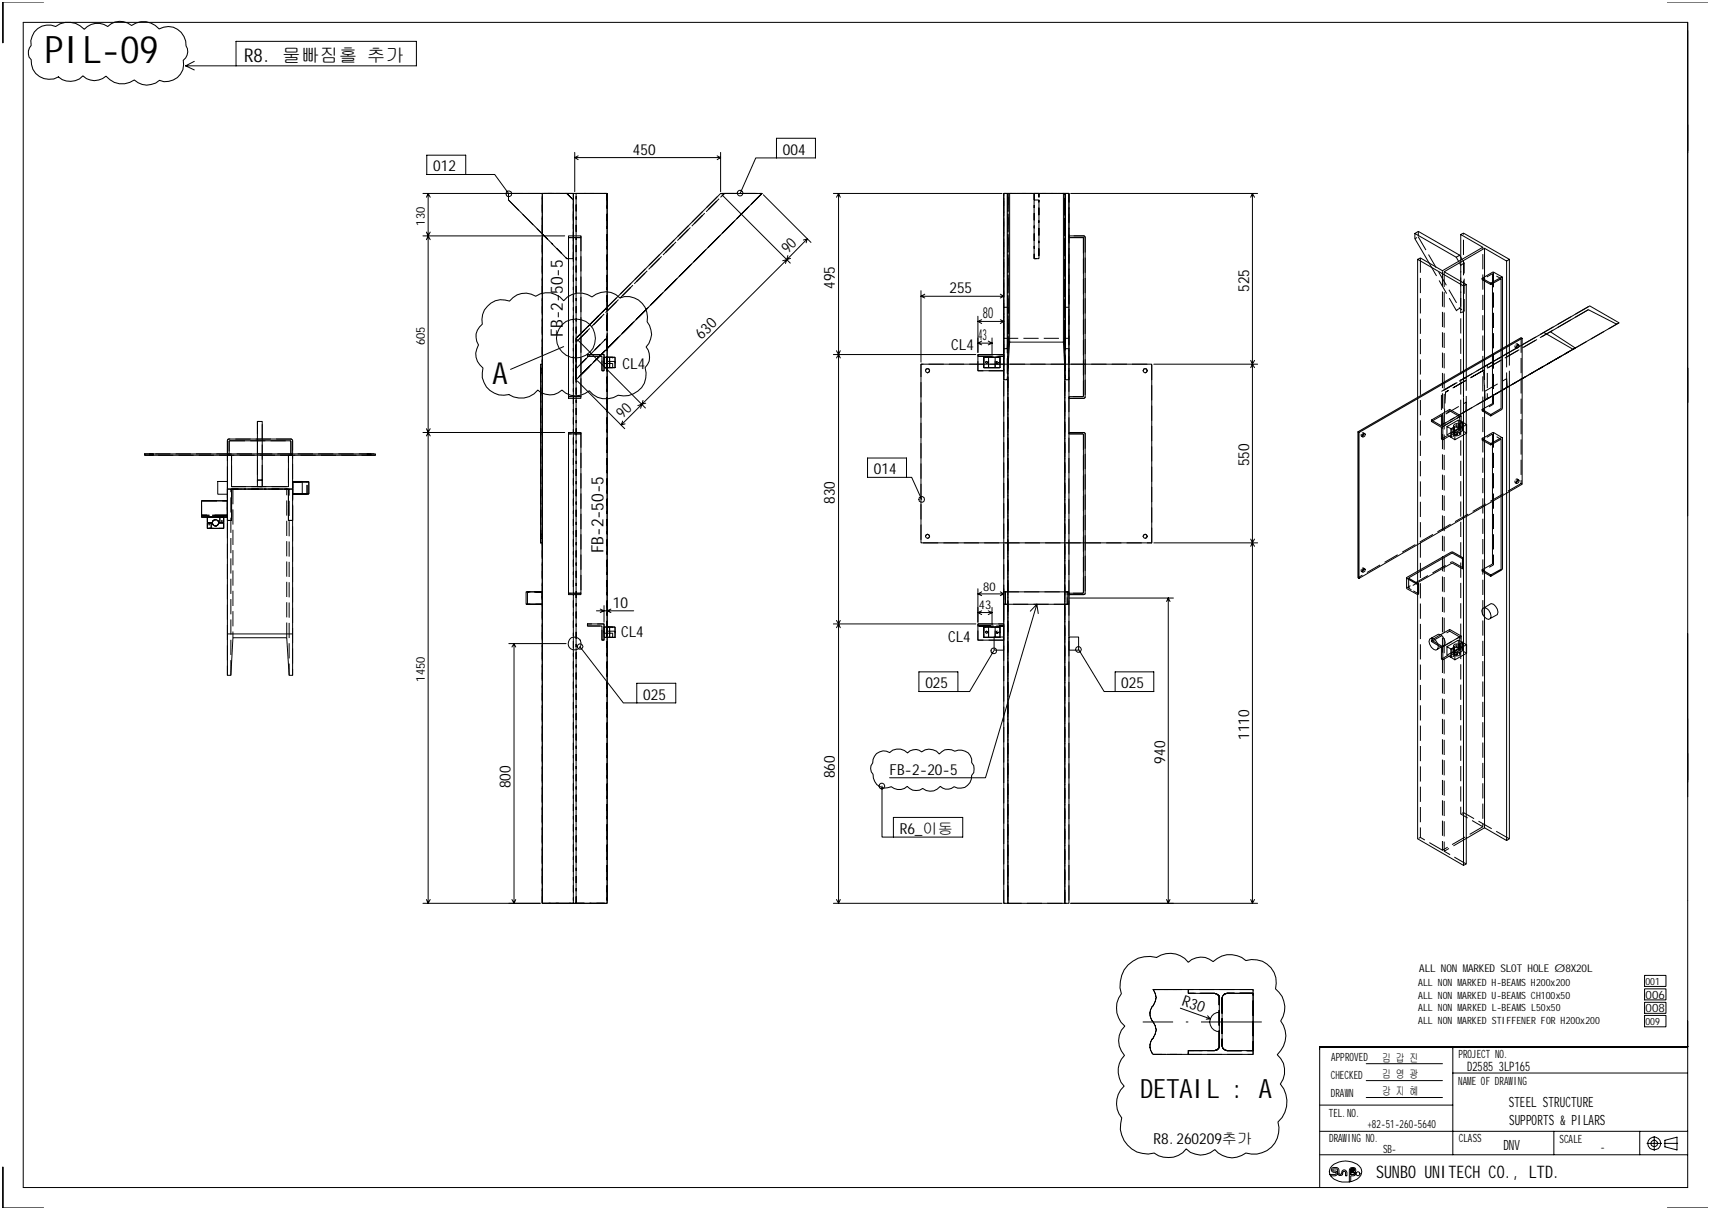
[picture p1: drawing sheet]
<svg xmlns="http://www.w3.org/2000/svg" width="420mm" height="297mm" viewBox="0 0 420 297" stroke-linecap="round" stroke-linejoin="round" font-family="sans-serif">
<g fill="none" stroke="#000" stroke-width=".25">
<path d="M.6 .5h10.1M.7 .5v10M8.4 7.9a4.3 4.3 0 0 1 5.3-1.4 5.3 5.3 0 0 1 7 .7 4.3 4.3 0 0 1 5.7-.7 4.3 4.3 0 0 1 5.9-.2 4.9 4.9 0 0 1 6.8 .8 4.4 4.4 0 0 1 6.6 4.2 2.61 2.61 0 0 1-.7 3.5 4.3 4.3 0 0 1-5.9 4.9 4.5 4.5 0 0 1-6.1-.1 5.1 5.1 0 0 1-7-.9 4.1 4.1 0 0 1-5.6-.1 4.3 4.3 0 0 1-6.1 .3 4.4 4.4 0 0 1-6.6-4.3 2.48 2.48 0 0 1 0-3.4l-.1-1.2zM45.6 16.2h56.6v-6.1h-44.3v6.1M45.6 16.2l2.1 1M47.7 15.1l-2.1 1.1M409.3 .5h10M414.3 5.5h-408.6v286h408.6v-115.1M414.3 5.5v121.2M414.3 5.5v190.1M414.3 7.5v30M104.8 38.1h9.5v4.7h-9.5z"/>
<path d="M141.1 37.4v9.7M141.1 38.7l.8 .5M141.1 38.7h35.8M141.9 38.3l-.8 .4M176.1 38.3l.8 .4M176.9 37.4v9.7M176.9 38.7l-.8 .5M190.6 33.9h9.6v4.9h-9.6zM190.6 38.8h-5.1l-3.8 8.6M103.8 57.9h34.8M103.8 47.5h28.8M104.7 57l.4 .9"/>
<path d="M105.1 47.5l-.4 .9M105.1 47.5l.5 .9M105.1 47.5v174.2M105.1 57.9l-.4 .9M105.1 57.9l.5 .9M105.6 57l-.5 .9M114.3 42.8h7.1l3.5 4.8M133.1 47.5h15.9v27.9l27.9-27.9h10.2l-38.1 38.1v136.1h-15.9zM133.1 47.5h-8.3v1.6l8.3 8.3M139.6 57.9h3v.4h-3zM139.6 58.3v39.1M142.6 58.3v39.1"/>
<path d="M177.2 47.8l16.8 16.8M187.4 47.8l11.7 11.7M198.2 58.7l-1 .2M198.2 58.7l-.3 .9M198.2 58.7l-5 5M204.6 47.5h41.4M205.9 47.5v174.2M205.9 47.5l-.6 .9M205.9 47.5l.4 .9M247.3 47.5h.6M261.1 47.5h-13.2v36.5l-.5 6.5M261.6 47.5h.8v38.1"/>
<path d="M262.4 57.9h3.7l.3 .3v39.2l-.3 .4h-3.7v-.4l3.6-.1v-39h-3.6zM262.8 47.5h45.9M307.5 47.5v174.2M307.5 47.5l-.5 .9M307.5 47.5l.5 .9M347.3 57.3l10.2 5.9 .6 1M358.6 57.6l5.4 3.1-9.9 5.8-5.4-3.2-.7 .4M119.7 75.2a4.7 4.7 0 0 1 5.4-1.3 4.8 4.8 0 0 1 6.4-1.2 5 5 0 0 1 6.9 1.1 5.1 5.1 0 0 1 6.9-.9 4.9 4.9 0 0 1 6.9 .2 5 5 0 0 1 6.7 5.9 4.5 4.5 0 0 1-.3 6.2 3.8 3.8 0 0 1-.2 5 5.3 5.3 0 0 1-6.6 6.8 5.3 5.3 0 0 1-7.2-1.1 4.8 4.8 0 0 1-6.6-.2 4.3 4.3 0 0 1-6 0 5.3 5.3 0 0 1-7.1 1.1 5.2 5.2 0 0 1-6.3-6.5 4.2 4.2 0 0 1-1.1-5.6 3.6 3.6 0 0 1 .9-5.1 4.8 4.8 0 0 1 1.3-4.4zM193.2 63.7l-1.1 .3M193.2 63.7l-.4 1M193.2 63.7l-35.6 35.5M193.4 62.7l-.2 1"/>
<path d="M194.1 63.4l-.9 .3M226.1 72.7l.9 .4M226.1 72.7h20.3M226.1 71.4v17.5M227 72.2l-.9 .5M240.1 78.9l.9 .5M240.1 78.9h6.3M240.1 77.6v8.9M241 78.5l-.9 .4M245.6 78.5l.8 .4M245.6 72.2l.8 .5M246.4 71.4v1.2"/>
<path d="M246.4 77.6v8.9M246.4 78.9l-.8 .5M246.4 72.7l-.8 .4M357.5 63.2l.8-.6-10.1-5.8-.9 .5v1.3l3.5 5.9M358.3 62.6l.6 1.1M358.6 63.2v-5.6l.7-.4 11.2 6.5v22.7M359.9 69.8l-.6 .4M363.8 68.3v.4l2.2 1.1M364.4 60.9l5.5 3.2v22.8M366 69.5v.3l2.5-1.4v31.8l-2.5 1.6-2.2-1.3 2.6-1.5v-29.4M368.8 68l-2.8 1.5-2.2-1.2 2.7-1.5 2.3 1.3v32.1l-.2 .4-2.6 1.5M370.5 63.7l-.6 .4"/>
<path d="M396.9 79.6l.6-.4-7.2-4.1-11.3 6.5M132.7 89.4h.4v43.9h-.4zM138.4 85.1l-13.1 5.6M139.6 97.4h3v.4h-3zM141.8 83.4l16.6 16.8M141.8 93.5l11.6 11.7M144.2 87h4.1v4h-.5v-3.5h-3.6zM148.3 87.7h1.3v2.5h-1.3zM149.6 87.7h1.4v2.5h-1.4zM157.6 99.2l-1 .4M157.6 99.2l-.3 1M157.6 99.2l-5.1 5.1"/>
<path d="M157.9 98.3l-.3 .9M158.5 99l-.9 .2M204.6 87h35M205.3 86.1l.6 .9M205.9 87l-.6 .9M205.9 87l.4 .9M206.3 86.1l-.4 .9M226.1 89.4h56.6v43.9h-56.6zM227.4 90.6h.6l.2 .4-.2 .3-.3 .2-.3-.2-.2-.3zM240.1 87h6.3v4h-6.3zM240.1 84.2l.9 .5M240.1 84.2h3.4"/>
<path d="M241 83.7l-.9 .5M241.5 87.7h4v2.5h-4zM242.6 83.7l.9 .5M243.5 83v4.2M243.5 84.2l-.9 .5M246.4 85.6v-38.1h.9v38.1M247.4 82.9v138.8h-1v-136.1h.9zM247.9 84h13.2l.3 6.5M261.1 84v-36.5h.5v38.1M261.4 82.9l.2 2.7h.8v136.1h-1zM280.8 90.6h.7l.1 .4-.1 .3-.4 .2-.3-.2-.2-.3zM283.2 89.4h25.5"/>
<path d="M307 88.5l.5 .9M307.5 89.4l-.5 .8M307.5 89.4l.5 .8M308 88.5l-.5 .9M364.4 90v-29.1l-9.9 5.8 5.4 3.1v22.8M364.4 98.3v104.9l-4.5 2.6M370.5 94.7v111.2l-.6 .4v-111.1M372.6 84.6l-.4 .6M372.6 84.6h.2a.64 .64 0 0 1-.5 .9l-.2-.3zM373.7 83v35.9l-40.1 23.1v-35.8M386.2 85.8l-7.2-4.2-19.7 11.4v-22.8l-11.3-6.5v142.2l11.3 6.5M386.7 85.4l10.2-5.8-7-3.6-9.3 5.4 6.1 4-27.4 15.9v111.1l.6-.3v-111.2"/>
<path d="M35.5 111.4h56.6v.3h-56.6zM53.5 118.2h2.3v3.1h-2.3zM55.8 111.7h1v7.8h14v-7.8h1v16.1h-1v-7.8h-14v7.8h-1zM55.9 107.9l15.6-.1 .3 .3v3.6h-.4v-3.3l-.2-.2h-14.8l-.1 .1v3.4h-.5zM63.2 117.8v-14.3h1.2v14.3h-1.2v1.7M64.4 117.8v1.7M71.8 118.2h2.4v3.1h-2.4zM71.8 118.3h4v2.9h-4zM103.8 106.2h34.8M104.7 105.2l.4 1M105.1 106.2l-.4 .8M105.1 106.2l.5 .8"/>
<path d="M105.6 105.2l-.5 1M139.6 106.2h3v.3h-3zM139.6 106.5v39.1M142.6 106.5v39.1M152.9 103.4l-.4 .9M153.4 104l-.9 .3M213 112.4h9.5v4.8h-9.5zM222.5 117.2h1.3l2.5 5.4M262.4 106.2h3.7l.3 .2v39.3l-.3 .3h-3.7v-.4l3.6-.1v-38.9l-3.6-.1zM333.4 106l40-23.1 .3 .1-40.1 23.2-.2-.2v35.8l.2 .2M334.7 106.4h.4v.6l-.6 .3v-.6zM334.8 106.4l-.1 .4-.3 .3"/>
<path d="M354.2 104.7l4.5-2.6-2.8-1.6-4.5 2.6 2.8 1.6v3.2M355.2 104.7v2.1l1 .5v-2.1l-1-.5 2.8-1.6 1 .5-.8 .5 .8-.5 1 .6-2.8 1.6-1-.5M357.1 104.8l-.9 .5v2l1 .6v-2.1M357.1 104.1l.5-.1 .6 .1v.7v-.7l.2 .4a.97 .97 0 0 1-1.6 0zM357.1 104.8l-.9 .4M357.6 106.5h.2l-.1 .3-.2-.1zM358.7 102.1v3.3l-4.5 2.5-.3-.1v-2.9l-2.5-1.4v-.4M359 103.6v.1M360 104.2v2.1l-2.8 1.6M363.8 100.5v.3l2.2 1.3v-.3M363.8 107.7v.3l2.2 1.2M366 108.9v.3l2.5-1.3v31.8l-2.5 1.4-2.2-1.2 2.6-1.5v-29.4"/>
<path d="M368.8 107.4l-2.8 1.5-2.2-1.2 2.7-1.5 2.3 1.3v32.1l-.2 .3-2.6 1.6M372.6 117.8l-.4 .7M372.6 117.8h.2a.64 .64 0 0 1-.5 .9l-.2-.3zM49.5 122.9h6.3v4h-6.3zM50.9 128.3h1.2l.2 .5 .4 .3h.4l.4-.3 .2-.5h1.2v1.4h-4zM50.9 126.9h4v1.4h-1.2l-.2-.5-.4-.2-.8 .2-.2 .5h-1.2zM55.8 127.8v38h.9l.5-9.3h13.2l.6 9.3h.8v-10.2h-16M71.8 127.8v27.8M283.2 133.3h25.5M307 132.3l.5 1M307.5 133.3l-.5 .8M307.5 133.3l.5 .8"/>
<path d="M308 132.3l-.5 1M334.7 139.6h.4v.6l-.6 .3v-.6zM334.8 139.6l-.1 .4-.3 .3M359 137.1l-2.5-1.4-10.6 6.1v.2l2.4 1.3v2.5l-.3 .2M359 139.6l-2.6-1.3-8.5 4.8M359.3 137l-.3 .1v2.5l.3-.2v-2.4l-2.8-1.5-11.2 6.4M363.8 139.9v.3l2.2 1.3v-.4M124.9 158h14.1M126.2 158l-.5 .8M126.2 158l.4 .8M126.2 158v63.7M129.1 145.3h4v3h-4z"/>
<path d="M139.6 145.6h3v.4h-3zM142.4 158.7l10.6 13.8h3.3M144.2 153.2h4.1v3.9h-.5v-3.4h-3.6zM146.4 149.9h9.2M147.4 149.5l.9 .4-.9 .5M148.3 148.7v4M148.3 153.9h1.3v2.6h-1.3zM149 148.7v1M149.6 153.9h1.4v2.6h-1.4zM150 149.5l-1 .4 1 .5M204.6 153.2h35M205.3 152.3l.6 .9"/>
<path d="M205.9 153.2l-.6 .9M205.9 153.2l.4 .9M206.3 152.3l-.4 .9M240.1 153.2h6.3v3.9h-6.3zM240.1 144.5v8.2M240.1 145.8l.9 .4M240.1 145.8h6.3M240.1 150.4l.9 .5M240.1 150.4h3.4M241 145.3l-.9 .5M241 149.9l-.9 .5M241.5 153.9h4v2.6h-4z"/>
<path d="M242.6 149.9l.9 .5M243.5 149.1v4.3M243.5 150.4l-.9 .5M244 159.8l-6 9.9h-2.8M244 156.4h2.4v3.2h-2.4zM245.6 145.3l.8 .5M246.4 144.5v8.2M246.4 145.8l-.8 .4M246.4 145.3h.4v3h-.4zM246.8 148.3h15.2M246.8 145.3h15.2M254.5 148.3l-12.6 42.6h-23.5"/>
<path d="M254.5 148.3l-1.6 1.7M254.5 148.3l.4 2.3M262 145.3h.4v3h-.4zM262.4 156.4h2.4v3.2h-2.4zM262.5 146.8h25.6M264.8 159.4l6.2 10.3h2.8M286.8 146.8l-.4 .8M286.8 146.8l.4 .8M286.8 146.8v74.9M348.3 143.3l-.3 .2-2.7-1.6 .1 2.6 2.6 1.5v-2.5M351 156.9l.4-.3a2.14 2.14 0 0 1 1.5 2.7l-.4 .3a2.14 2.14 0 0 1-1.5-2.7zM351.4 156.6l1.7-.9a1.98 1.98 0 0 1 1.5 2.6l-1.7 1"/>
<path d="M354.2 158.7l4.5-2.6-2.8-1.6-4.5 2.6 2.8 1.6v3.3M355.2 158.7v2.2l1 .5v-2.1l-1-.6 2.8-1.6 1 .5-.8 .5 .8-.4 1 .5-2.8 1.6-1-.5 .9-.5M357.1 158.8l-.9 .5v2.1l1 .6v-2.2M357.1 158.1h1.1v.7v-.7l.2 .4-.2 .3-.6 .2-.5-.2-.3-.3zM358.7 156.1v3.3l-4.5 2.6-.3-.2v-2.9l-2.5-1.4v-.4M359 157.6v.1M360 158.2v2.1l-2.8 1.7M363.9 149.4l.5-.2a1.98 1.98 0 0 1 1.5 2.6l-.4 .3a2.11 2.11 0 0 1-1.6-2.7zM364.4 149.2l1.6-1a2.14 2.14 0 0 1 1.6 2.7l-1.7 .9M414.3 155.5v36.4M156.3 167.7h9.6v4.8h-9.6zM225.6 164.9h9.6v4.8h-9.6z"/>
<path d="M273.8 164.9h9.4v4.8h-9.4zM357.7 160.4l.1 .1-.2 .4zM215.2 185a2.65 2.65 0 0 1 3.2-.3 3.1 3.1 0 0 1 4.4 .1 2.56 2.56 0 0 1 3.5-.2 3 3 0 0 1 4.3 .5 2.75 2.75 0 0 1 3.8-.7 2.89 2.89 0 0 1 4.1 2.8 2.37 2.37 0 0 1 0 3.1 2.92 2.92 0 0 1-4.3 2.8 2.53 2.53 0 0 1-3.4-.1 2.99 2.99 0 0 1-4.3 .5 2.86 2.86 0 0 1-3.8-.5 2.88 2.88 0 0 1-3.9 .1 3.1 3.1 0 0 1-4.5-3 2.05 2.05 0 0 1-.1-2.8l.1-.9zM216.5 192.9v12.6h2.8M219.3 200.6h17v4.9h-17zM364.4 203.2l5.5 3.1M103.8 221.7h28.8M104.7 220.8l.4 .9M105.6 220.8l-.5 .9M125.7 220.8l.5 .9M126.6 220.8l-.4 .9M204.6 221.7h41.4"/>
<path d="M205.3 220.8l.6 .9M206.3 220.8l-.4 .9M247.4 221.7h14M262.8 221.7h45.9M276.9 236.9a7 7 0 0 1 7-1.9 5.7 5.7 0 0 1 7.8 1.2 4.5 4.5 0 0 1 6.1-.2 5.8 5.8 0 0 1 8-.2 5.7 5.7 0 0 1 7.3 6.9 5.9 5.9 0 0 1 1.3 7.9 6 6 0 0 1-.8 8.3 5.3 5.3 0 0 1 .7 7.2 6.7 6.7 0 0 1-.6 9.3 6.2 6.2 0 0 1-7.9 7.6 5.4 5.4 0 0 1-7.6-.8 5 5 0 0 1-7-.2 5.6 5.6 0 0 1-7.9 1 6.7 6.7 0 0 1-7.9-8.6 5.7 5.7 0 0 1 .6-7.8 5.5 5.5 0 0 1 0-7.5 5.1 5.1 0 0 1 .1-7.2 5.7 5.7 0 0 1-.8-8 7.3 7.3 0 0 1 1.6-7zM286.4 220.8l.4 .9M287.2 220.8l-.4 .9M307 220.8l.5 .9M308 220.8l-.5 .9M403.7 239.4h5.3v2.7h-5.3zM289.8 247.5l7.3 2.6M291.7 242.9h-8.6a2.98 2.98 0 0 1-.3 4.2 3.1 3.1 0 0 0 .4 4 2.92 2.92 0 0 1-.4 4 3 3 0 0 0 .3 3.7h8.6"/>
<path d="M291.7 242.9h15.9v.9h-6.4l-.6 .2-.4 .4-.2 .6v11.7l.2 .6 .4 .4 .6 .2h6.4v.9h-15.9v-.9h6.4l.6-.2 .5-.4 .1-.6-.1-12.3-.5-.4-.6-.2h-6.4zM296.4 249.3l.7 .8M297.1 250.1l-1 .1M299.3 248.5a2.37 2.37 0 0 0-2.3 2.4 2.37 2.37 0 0 0 2.3 2.3M307.6 243.8v14.1M356.6 257v26.5M403.7 242.7h5.3v2.7h-5.3zM403.7 246h5.3v2.7h-5.3zM403.7 249.2h5.3v2.8h-5.3zM414.3 257h-90.3v34.5M324 277.7h90.3M324 271.3h32.6"/>
<path d="M335.4 269.4h18.7M335.4 261.1h18.7M335.4 265.3h18.7M356.6 263.4h57.7M381.5 277.7v5.8M402.5 277.7v5.8M406.1 279v3.4M408.7 279.9l3-.8v3.2l-3-.8zM.6 296.5h10.1M.7 286.5v10M324 283.5h90.3M326.4 288.3h1.4l.2-.2v-.2a.96 .96 0 0 1-1.2-.9l.2-.3a1.32 1.32 0 0 1 1.6 .2l.2 1.3h.4l.3-.8 .3-.2h.3l.6 .6v.8h-.4v-.8l-.3-.3-.3 .1-.1 .8-.8 .1a1.59 1.59 0 0 1-.5-1.5l-.9-.1-.2 .1v.3l.9 .2 .3 .7-.6 .4h-1.1"/>
<path d="M327 286.2a5.1 5.1 0 0 1 7 .5 2.13 2.13 0 0 1-1.5 3 5 5 0 0 1-5.9-1.2 1.86 1.86 0 0 1 .4-2.3zM331.6 290.1v-1.5h.7a.65 .65 0 0 0 .4-1 .75 .75 0 0 0-.5-1 .75 .75 0 0 0-1 .7v2.8M331.6 287.8l.9 .1v.2l-.9 .2zM331.7 287h.8v.3l-.9 .1zM404.3 280.7h3.6M408.5 280.7h3.4M409.3 296.5h10"/>
<circle cx="124.9" cy="47.6" r=".7"/>
<circle cx="181.7" cy="47.4" r=".71"/>
<circle cx="141.4" cy="83" r="4.8"/>
<circle cx="242.2" cy="89" r=".25"/>
<circle cx="226.3" cy="122.6" r=".71"/>
<circle cx="227.7" cy="131.6" r=".5"/>
<circle cx="281.1" cy="131.6" r=".5"/>
<circle cx="141.1" cy="158" r="1.6"/>
<circle cx="142.4" cy="158.7" r=".69"/>
<circle cx="242.2" cy="155.2" r=".25"/>
<circle cx="244" cy="159.8" r=".71"/>
<circle cx="264.7" cy="159.4" r=".71"/>
<circle cx="216.5" cy="193" r=".71"/>
<circle cx="333.4" cy="288.1" r=".5"/>
<circle cx="406.1" cy="280.7" r="1.6"/>
<circle cx="406.1" cy="280.7" r=".84"/>
</g>
<path d="M358 157.1v2.1l-2.8 1.7" fill="none" stroke="#000" stroke-width=".25" stroke-dasharray="2.9 1" stroke-linecap="butt"/>
<path d="M358.3 75.7l1.1 .7M241.5 87.7h1.2M64.4 119.5h-1.2M358 105.1l1 .6M241.5 153.9h1.2M358 159.2l1 .6" fill="none" stroke="#000" stroke-width=".25" stroke-dasharray=".7 .3" stroke-linecap="butt"/>
<path d="M357.1 106.8l-.9 .5M357.1 160.9l-.9 .5" fill="none" stroke="#000" stroke-width=".25" stroke-dasharray=".5 .2" stroke-linecap="butt"/>
<path d="M356.8 106.6l.3-.4 .5-.1 .6 .1v-1.4M359 103.7v2l-.8 .5M228.2 131.6l-.5-.5-.5 .5 .5 .6 .5-.6M281.6 131.6l-.5-.5-.5 .5 .5 .6 .5-.6M359 157.7v2.1l-.8 .5M356.8 160.6l.3-.3 .5-.2 .6 .2v-1.5" fill="none" stroke="#000" stroke-width=".25" stroke-dasharray="1.6 .6" stroke-linecap="butt"/>
<path d="M358.7 104.7v.4h-.3l-1-.5h.2l.1-.4 1 .5h-.2l-.1 .4M358.7 158.7v.4l-.3 .1-1-.5h.2l.1-.5 1 .5-.3 .2v.3" fill="none" stroke="#000" stroke-width=".25" stroke-dasharray="2.3 .8" stroke-linecap="butt"/>
<g fill="none" stroke="#000" stroke-width=".25" stroke-dasharray=".3 .1" stroke-linecap="butt">
<path d="M266.1 57.9l.3 .3M148.3 89.2v-.5M149.6 88.7v.5M149.6 89.2v-.5M151 88.7v.5M266.4 97.4l-.3 .4M372.6 84.6l-.1-.2 .3 .2M56.2 107.8l-.4 .3M71.8 108.1l-.3-.3M266.1 106.2l.3 .2M334.8 106.4l-.1-.2 .4 .2M357.4 104.6v-.3l.3-.1"/>
<path d="M372.6 117.8l-.1-.2 .3 .2M51.3 128.3h.5M51.8 129.7h-.5M54 126.9h.5M54.5 128.3h-.5M334.8 139.6l-.1-.2 .4 .2M148.3 155.4v-.5M149.6 154.9v.5M149.6 155.4v-.5M151 154.9v.5M266.4 145.7l-.3 .3M355.9 154.9v-.4"/>
<path d="M357.4 158.7v-.3l.3-.2"/>
</g>
<path d="M357.1 104.8v2l-.3-.2v-2.1M357.1 158.8v2.1l-.3-.3v-2.1" fill="none" stroke="#000" stroke-width=".25" stroke-dasharray="2.5 .8" stroke-linecap="butt"/>
<path d="M359 105.7v-2.1M360 106.3l-1-.6-.8 .5M360 160.3l-1-.5-.8 .5" fill="none" stroke="#000" stroke-width=".25" stroke-dasharray="1.2 .4" stroke-linecap="butt"/>
<path d="M359 159.8v-2.1" fill="none" stroke="#000" stroke-width=".25" stroke-dasharray="1.1 .3" stroke-linecap="butt"/>
<path d="M356.6 106.2h.2v-.4l.9 .6M357.6 106.8l-1-.6v-.2l.2-.2M356.6 160.3l.2-.1v-.4l.9 .6M357.6 160.9l-1-.6v-.3l.2-.2" fill="none" stroke="#000" stroke-width=".25" stroke-dasharray=".9 .3" stroke-linecap="butt"/>
<path d="M358.4 106.6l-.8 .4-.5-.2v-2M358.4 160.6l-.2 .3h-1.1v-2.1" fill="none" stroke="#000" stroke-width=".25" stroke-dasharray="1.9 .7" stroke-linecap="butt"/>
<path d="M150.4 90.2h-.8v-2.5h.8M358.2 104.8v1.4l.2 .4v-2.1M150.4 156.5h-.8v-2.6h.8M358.2 158.8v1.5l.2 .3v-2.1" fill="none" stroke="#000" stroke-width=".25" stroke-dasharray="2.2 .8" stroke-linecap="butt"/>
<path d="M358 103.1v2l-2.8 1.7" fill="none" stroke="#000" stroke-width=".25" stroke-dasharray="2.9 .9" stroke-linecap="butt"/>
<g fill="none" stroke="#000" stroke-width=".25" stroke-dasharray="3.7 1.3" stroke-linecap="butt">
<path d="M133.1 57.4l6 6.1h1.6v-14.4l-1.6-1.6h-6M139.1 47.5l1.6 1.6v14.4h-1.6l-14.3-14.4v-1.6h14.3M140.7 47.5v174.2h-7.6v-174.2h7.6M142.6 57.9v39.9M149 47.5v174.2h-15.9v-174.2h15.9M149 47.5v174.2h-7.6v-174.2h7.6M247.4 47.5v174.2h-1v-174.2h1M253.9 49.1v-1.6h1.1v1.6v-1.6h-1.1v1.6h1.1v14.4h-1.1v-14.4M261.4 47.5v174.2h-14v-174.2h14M262.4 47.5v174.2h-1v-174.2h1M265.8 58.3h-3.4v-.4h3.7M266.4 58.2v39.2"/>
<path d="M348.2 58.2l10.1 17.5-.8 .5M149 75.4l-7.6 7.6 7.6-7.6M253.9 63.5h1.1v-14.4h-1.1v14.4M262.4 75.4h-1v7.6M350.8 64.5l6.7 11.7 1.1 .7 .8-.5v-11.8l-.8 .5v11.8M354.5 66.7v142.2l5.4-3.1M358.6 63.2v136.6l5.4 3.1v-142.2M366.6 66.8v32.3l-2.8 1.7M389.9 76l-25.7 14.9 .4 7.3 22.1-12.8M139.6 97.8v-39.9M141.4 93.2v-9.2v9.2l45.7-45.7h-9.3l-36.4 36.5 36.4-36.5h9.3l-45.7 45.7v-10.2l35.5-35.5h10.2l-45.7 45.7M144.2 87v.5h3.6v3.5h.5v-4h-4.1"/>
<path d="M148.3 90.2v-2.5h1.3v2.5h-1.3M148.9 90.2h.1h-.1v-2.5h.7v2.5h-.6h.6v-2.5h-.7M149 85.6l-7.6 7.6v-10.2l7.6-7.6M149 85.6v-10.2M149 85.6v-2.7l-7.6 7.6 7.6-7.6v2.7M151 87.7v2.5h-1.4v-2.5h1.4M240.1 87v.5h6.3v-.5h-6.3M241.5 90.2h4v-2.5h-4v2.5M242.7 90.2v-2.5h1.6v2.5h-1.6M244.3 90.2v-2.5h-1.6v2.5h1.6M246.4 85.6v-38.1h1v35.4M246.4 91h-6.3v-3.5h6.3v3.5"/>
<path d="M246.4 93.2v-10.2h16M246.4 83v-35.5h16v45.7M246.4 85.6v7.6h.9v-7.6M247.4 83v-7.6h-1M247.4 82.9v7.6M261.4 82.9v-35.4h1v38.1M261.4 90.5v-7.6M261.4 90.5l.2 2.7v-7.6M261.6 93.2h.8v-7.6M266 97.2v-38.8M266.1 97.8h-3.7v-.4h3.4M353.9 96.1l11.2-6.5v8.3"/>
<path d="M354.5 95.7l5.4-3.1-.6 .4M364.2 90.9l-9.3 5.4M364.4 96.1l5.5-3.1 .1 2.1 .5-.4M364.4 98.3v-8.3M364.6 98.2l32.9-19M365.1 89.6l25.2-14.5M369.9 95.2v-8.3M370.5 86.4l-6.1 3.6M370.5 94.7v-8.3M373.4 82.9v35.8l.3 .2M55.8 108.1v3.6h.5v-3.3M56.4 108.2h14.8"/>
<path d="M64.4 117.8v-14.3h-1.2v14.3h1.2v1.7h-1.2v-1.7M71.4 108.4v3.3h.4v-3.6M71.5 107.8h-15.3M71.8 118.3v2.9h3.6v-2.9h-3.6M92.1 111.4v.3h-56.6v-.3h56.6M142.6 106.2v39.8M265.8 106.5h-3.4v-.3h3.7M266.4 106.4v39.3M353.9 104.4l32.8-19M354.4 104l.5-7.7 25.7-14.9M358.3 105.1v-2.8l-4.4 2.6M358.3 102.3l-2.4-1.5-4.5 2.7"/>
<path d="M359.3 101.3l.6-.4v-2.2l-5.4 3.1M359.3 101.3l-5.4 3.1v-8.3l5.4-3.1M359.3 101.3v-8.3M359.9 100.9v-8.3M366.6 106.2v32.4l-2.8 1.6M373.4 118.7l-40 23.1M52.1 128.3h-1.2v-1.4h4v1.4h-1.2M53.7 128.3h1.2v1.4h-4v-1.4h1.2M55.8 126.9h-6.3v-.4h6.3v.4M55.8 126.5h-6.3v-3.6h6.3v3.6M56.8 120v7.8h-1h1v-7.8M57.2 120v36.5"/>
<path d="M70.4 120h-13.7M70.8 127.8v-7.8h-14v7.8h-1v-16.1h1v7.8h14v-7.8h1v16.1h-1M70.8 120v7.8h1M71 120h.8v45.8M71.8 127.8v-7.8h-16v7.8M71.8 127.8h-1v-7.8M75.4 121.2h-3.6v-2.9h3.6M75.8 121.2h-4v-2.9h4M133.1 133.3v-43.9h-.4v43.9h.4M282.7 133.3v-43.9h-56.6v43.9h56.6M359.3 139.4l-2.6-1.4h-.5l-10.9 6.3M70.4 156.5v-36.5h.6v45.8"/>
<path d="M129.1 148.3h4v-3h-4M129.5 145.3v3h3.6v-3h-3.6M129.5 148.3h3.6v-3h-3.6M139.6 146v-39.8M144.2 153.2v.5h3.6v3.4h.5v-3.9h-4.1M148.3 156.5v-2.6h1.3v2.6h-1.3M148.9 156.5h.1h-.1v-2.6h.7v2.6h-.6h.6v-2.6h-.7M151 153.9v2.6h-1.4v-2.6h1.4M240.1 153.2v.5h6.3v-.5h-6.3M241.5 156.5h4v-2.6h-4v2.6M242.7 156.5v-2.6h1.6v2.6h-1.6M244.3 156.5v-2.6h-1.6v2.6h1.6"/>
<path d="M246.4 157.1h-6.3v-3.4h6.3v3.4M246.4 145.3h16M262.4 148.3h-16M266 145.4v-38.7M266.1 146h-3.7v-.4h3.4M358.3 159.2v-2.8l-4.4 2.5M358.3 156.4l-2.4-1.5-4.5 2.6M56.7 165.8v-45.8h-.9v45.8M354.1 208.7l-5.4-3.1v-142.3M364 202.9l-9.9 5.8v-142.2M370.5 205.9l-11.2-6.4v-142.3M133.1 221.7v-174.2h7.6v174.2h-7.6"/>
<path d="M141.4 221.7h7.6M141.4 221.7v-174.2h7.6v174.2M247.4 221.7v-174.2h14v174.2M283.1 242.9h7.1M290.2 258.8h-7.1M298.1 243.8h-6.4v-.9h15.9v.9h-6.4M298.1 257.9h-6.4v.9M299.3 256.7v-11.7M300 245v11.7M301.2 257.9h6.4v.9h-15.9v-.9M301.2 257.9h6.4v-14.1h-6.4"/>
</g>
<path d="M149.6 89.1l-1.3 .1v-.5h1.3v.4M149.6 89v-.3h1.4v.5h-1.4v-.2M242.7 90.2h-1.2v-2.5M51.8 128.3v1.4h-.5v-1.4h.5M54 128.3v-1.4h.5v1.4h-.5M149.6 155.4h-1.3v-.5h1.3v.5M149.6 155.2v-.3h1.4v.5h-1.4v-.2M242.7 156.5h-1.2v-2.6" fill="none" stroke="#000" stroke-width=".25" stroke-dasharray="2 .7" stroke-linecap="butt"/>
<path d="M348.2 56.8v1.4l-.9 .4M52.1 128.3l.2-.5 .4-.2 .8 .2 .2 .5" fill="none" stroke="#000" stroke-width=".25" stroke-dasharray="1.3 .4" stroke-linecap="butt"/>
<path d="M53.7 128.3l-.2 .5-.4 .3h-.4l-.4-.3-.2-.5" fill="none" stroke="#000" stroke-width=".25" stroke-dasharray="1.4 .4" stroke-linecap="butt"/>
<path d="M149.6 90.2v-2.5h.8v2.5h-.8M149.6 156.5v-2.6h.8v2.6h-.8" fill="none" stroke="#000" stroke-width=".25" stroke-dasharray="3.6 1.2" stroke-linecap="butt"/>
<path d="M242.7 87.7h-1.2v2.5h1.2M244.3 87.7h1.2v2.5h-1.2M244.3 90.2h1.2v-2.5h-1.2M366.4 109v-2.4l2.1 1.3M242.7 153.9h-1.2v2.6h1.2M244.3 153.9h1.2v2.6h-1.2M244.3 156.5h1.2v-2.6h-1.2M345.8 141.9v2.4l2.1-1.2" fill="none" stroke="#000" stroke-width=".25" stroke-dasharray="2.7 .9" stroke-linecap="butt"/>
<path d="M242.4 89l-.2-.3-.3 .3 .3 .2 .2-.2M244.5 89l.3 .2 .3-.2-.3-.3-.3 .3M372.2 85.2l-.2 .1v-.6l.2-.3h.3M334.4 107.1l-.3-.3 .1-.3 .5-.3M372.2 118.5h-.2v-.6l.2-.3h.3M242.4 155.2l-.2-.3-.3 .3 .3 .2 .2-.2M244.5 155.2l.3 .2 .3-.2-.3-.3-.3 .3M334.4 140.3l-.3-.2 .1-.4 .5-.3" fill="none" stroke="#000" stroke-width=".25" stroke-dasharray=".8 .3" stroke-linecap="butt"/>
<path d="M358.7 105.4l-.4-.3-4.4 2.7M358.7 159.4l-.4-.2-4.4 2.6" fill="none" stroke="#000" stroke-width=".25" stroke-dasharray="3 1" stroke-linecap="butt"/>
<path d="M266 58.4l-.2-.1M265.8 97.4l.2-.2M372 85.3l.3 .2M56.3 108.4l.1-.2M71.2 108.2l.2 .2M266 106.7l-.2-.2M334.2 107.1l.3 .2M355.9 100.8v-.3M372 118.5l.3 .2M265.8 145.6l.2-.2M334.2 140.3l.3 .2" fill="none" stroke="#000" stroke-width=".25" stroke-dasharray=".2 .1" stroke-linecap="butt"/>
<path d="M359.3 199.5l-.7 .3M348.7 205.6l-.7 .3" fill="none" stroke="#000" stroke-width=".25" stroke-dasharray=".4 .2" stroke-linecap="butt"/>
<path d="M359.9 212.1l-5.4-3.2" fill="none" stroke="#000" stroke-width=".25" stroke-dasharray="3.4 1.2" stroke-linecap="butt"/>
<path d="M247.4 90.5l-.1 2.7M37.5 111.4h.1v.3h-1v-.3h.9M90.9 111.4h.1v.3h-1v-.3h.9" fill="none" stroke="#000" stroke-width=".25" stroke-dasharray="1.4 .5" stroke-linecap="butt"/>
<path d="M283.1 258.8h5.8M288.9 242.9h-5.8" fill="none" stroke="#000" stroke-width=".25" stroke-dasharray="3.1 1.1" stroke-linecap="butt"/>
<path d="M291.7 257.9h6.4M298.1 243.8h-6.4M301.2 257.9h6.4M307.6 243.8h-6.4" fill="none" stroke="#000" stroke-width=".25" stroke-dasharray="3.5 1.2" stroke-linecap="butt"/>
<path d="M309.7 250.9h-29.2" fill="none" stroke="#000" stroke-width=".25" stroke-dasharray="14.9 3.1 .6 3.1" stroke-linecap="butt"/>
<path d="M358.6 65.1l-.5-.9M359.4 64.6l-.5-.9M132.7 91.5v-1M133.1 90.5v1M36.6 111.4h1M37.6 111.7h-1M90 111.4h1M91 111.7h-1M132.7 132.2v-1.1M133.1 131.1v1.1" fill="none" stroke="#000" stroke-width=".25" stroke-dasharray=".6 .2" stroke-linecap="butt"/>
<path d="M132.7 91v-.5h.4v1h-.4v-.5M132.7 131.6v-.5h.4v1.1h-.4v-.6M348.3 145.8l-2.5-1.5" fill="none" stroke="#000" stroke-width=".25" stroke-dasharray="1.5 .5" stroke-linecap="butt"/>
<path d="M366.4 69.6v-2.4l2.1 1.2" fill="none" stroke="#000" stroke-width=".25" stroke-dasharray="2.6 .8" stroke-linecap="butt"/>
<path d="M366.4 67.2l-2.6 1.5M366.4 106.6l-2.6 1.4" fill="none" stroke="#000" stroke-width=".25" stroke-dasharray="1.6 .5" stroke-linecap="butt"/>
<path d="M142.6 58.3h-3M142.6 97.4h-3M228.2 91l-.2-.4-.3-.1-.3 .1-.2 .4 .5 .5 .5-.5M281.6 91l-.1-.4-.4-.1-.3 .1-.2 .4 .5 .5 .5-.5M142.6 106.5h-3M142.6 145.6h-3M246.8 148.3v-3M262 148.3v-3" fill="none" stroke="#000" stroke-width=".25" stroke-dasharray="1.7 .6" stroke-linecap="butt"/>
<path d="M298.1 257.9l.6-.2 .5-.4 .1-.6M299.3 245l-.1-.6-.5-.4-.6-.2M300 256.7l.2 .6 .4 .4 .6 .2M301.2 243.8l-.6 .2-.4 .4-.2 .6" fill="none" stroke="#000" stroke-width=".25" stroke-dasharray="1 .3" stroke-linecap="butt"/>
<text font-size="9.3" x="10.9" y="15.6">PIL-09</text>
<text font-size="7.5" x="120.9" y="94.1">A</text>
<text font-size="6.5" x="279.9" y="269.5">DETAIL : A</text>
<text font-size="4.7" x="59.9" y="15.2">R8. 물빠짐홀 추가</text>
<text font-size="4.2" x="337.8" y="289.2">SUNBO UNITECH CO., LTD.</text>
<g font-size="4.1">
<text x="138.2" y="82.6" transform="rotate(-90 138.2 82.6)">FB-2-50-5</text>
<text x="148.2" y="135.8" transform="rotate(-90 148.2 135.8)">FB-2-50-5</text>
</g>
<g font-size="3.7">
<text x="155.4" y="37.9">450</text>
<text x="192.2" y="37.9">004</text>
<text x="106.3" y="42.1">012</text>
<text x="193.4" y="62.2" transform="rotate(-45 193.4 62.2)">90</text>
<text x="205" y="70.9" transform="rotate(-90 205 70.9)">495</text>
<text x="233.1" y="71.9">255</text>
<text x="306.7" y="71.6" transform="rotate(-90 306.7 71.6)">525</text>
<text x="172.2" y="83.5" transform="rotate(-45 172.2 83.5)">630</text>
<text x="240.1" y="83.4">43</text>
<text x="241.3" y="78.1">80</text>
<text x="233.5" y="85.9">CL4</text>
<text x="152.8" y="90.7">CL4</text>
<text x="152.8" y="102.9" transform="rotate(-45 152.8 102.9)">90</text>
<text x="214.5" y="116.4">014</text>
<text x="306.7" y="114.5" transform="rotate(-90 306.7 114.5)">550</text>
<text x="205" y="123.7" transform="rotate(-90 205 123.7)">830</text>
<text x="150.5" y="149.2">10</text>
<text x="152.5" y="156.3">CL4</text>
<text x="232.7" y="157.6">CL4</text>
<text x="157.9" y="171.7">025</text>
<text x="227.2" y="169">025</text>
<text x="275.3" y="169">025</text>
<text x="306.7" y="181.6" transform="rotate(-90 306.7 181.6)">1110</text>
<text x="205" y="191.1" transform="rotate(-90 205 191.1)">860</text>
<text x="218.4" y="190.2">FB-2-20-5</text>
<text x="286" y="187.5" transform="rotate(-90 286 187.5)">940</text>
<text x="125.3" y="193.5" transform="rotate(-90 125.3 193.5)">800</text>
<text x="220.9" y="204.6">R6_이동</text>
<text x="290" y="246.8" transform="rotate(19 290 246.8)">R30</text>
<text x="283.2" y="280.8">R8.260209추가</text>
</g>
<g font-size="3.5">
<text x="370.4" y="271.6">STEEL STRUCTURE</text>
<text x="370.5" y="276.3">SUPPORTS &amp; PILARS</text>
<text x="369.1" y="282.3">DNV</text>
</g>
<text font-size="3.2" x="360.2" y="262.8">D2585 3LP165</text>
<g font-size="3">
<text x="104.3" y="55.4" transform="rotate(-90 104.3 55.4)">130</text>
<text x="104.3" y="84.7" transform="rotate(-90 104.3 84.7)">605</text>
<text x="240.3" y="149.4">43</text>
<text x="241.4" y="144.9">80</text>
<text x="104.3" y="167.3" transform="rotate(-90 104.3 167.3)">1450</text>
</g>
<g font-size="2.8">
<text x="403.9" y="245.2">006</text>
<text x="403.9" y="248.5">008</text>
<text x="326.8" y="260.5">APPROVED</text>
<text x="339.3" y="260.6">김 갑 진</text>
<text x="358.1" y="259.7">PROJECT NO.</text>
<text x="326.7" y="264.9">CHECKED</text>
<text x="326.7" y="269.2">DRAW</text>
<text x="331.2" y="269.2">N</text>
<text x="339.3" y="268.8">강 지 혜</text>
<text x="339.3" y="264.7">김 영 광</text>
<text x="358" y="266.4">NAM</text>
<text x="361.4" y="266.4">E OF DRAW</text>
<text x="371.5" y="266.4">ING</text>
<text x="326.2" y="274.1">TEL.NO.</text>
<text x="326.3" y="280.4">DRAW</text>
<text x="330.8" y="280.4">ING NO.</text>
<text x="335.7" y="276.9">+82-51-260-5640</text>
<text x="358.1" y="280.4">CLASS</text>
<text x="382.9" y="280.5">SCALE</text>
<text x="339.5" y="283">SB-</text>
<text x="392.9" y="282.6">-</text>
</g>
<g font-size="2.6">
<text x="348.4" y="238.7">ALL NO</text>
<text x="356.4" y="238.7">N M</text>
<text x="360.4" y="238.7">ARKED SLO</text>
<text x="372.4" y="238.7">T HO</text>
<text x="377.6" y="238.7">LE Ø8X20L</text>
</g>
<g font-size="2.5">
<text x="348.1" y="242.1">ALL NO</text>
<text x="348.1" y="245.2">ALL NO</text>
<text x="355.3" y="242.1">N M</text>
<text x="355.3" y="245.2">N M</text>
<text x="359" y="242.1">ARKED H-BEAM</text>
<text x="359" y="245.2">ARKED U-BEAM</text>
<text x="373.5" y="242.1">S H200x200</text>
<text x="373.5" y="245.2">S CH100x50</text>
<text x="403.9" y="241.9">001</text>
<text x="348.1" y="248.2">ALL NO</text>
<text x="348.1" y="251.4">ALL NO</text>
<text x="355.3" y="248.2">N M</text>
<text x="355.3" y="251.4">N M</text>
<text x="359" y="248.2">ARKED L-BEAM</text>
<text x="359" y="251.4">ARKED STIFFENER FO</text>
<text x="373.5" y="248.2">S L50x50</text>
<text x="380.7" y="251.4">R H200x200</text>
<text x="403.9" y="251.7">009</text>
</g>
</svg>
